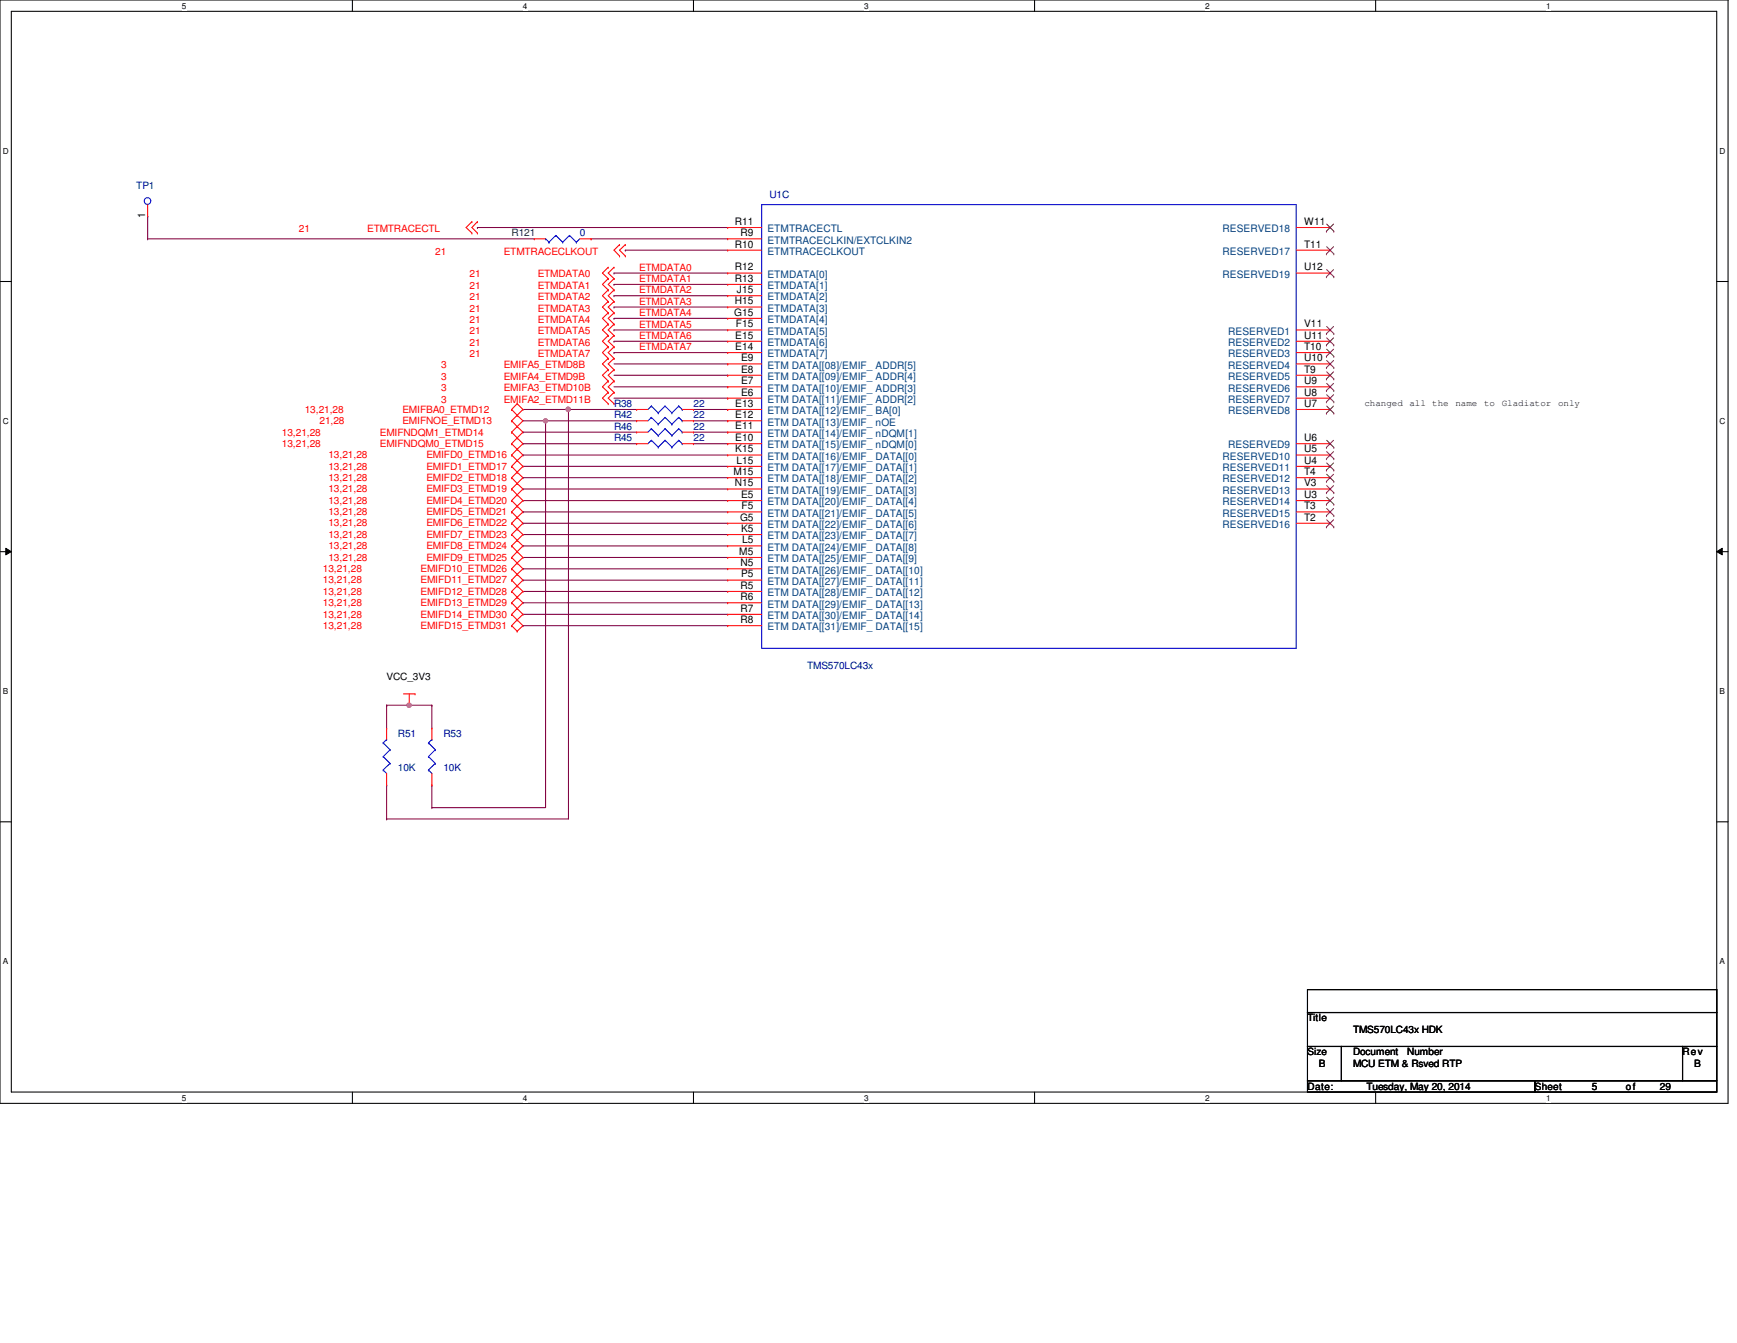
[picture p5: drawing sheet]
<svg xmlns="http://www.w3.org/2000/svg" width="279mm" height="216mm" viewBox="0 0 279 216" stroke-linecap="round" stroke-linejoin="round" font-family="sans-serif">
<path d="M0 0h278v177.4h-278zM1.8 1.8h274.3v173.8h-274.3z" fill="none" stroke="#000" stroke-width=".17"/>
<g fill="#fff">
<path d="M29.3 .2h.7v1.5h-.7z"/>
<path d="M29.3 175.8h.7v1.4h-.7z"/>
</g>
<path d="M56.7 0v1.8M56.7 175.6v1.8" fill="none" stroke="#000" stroke-width=".17"/>
<g fill="#fff">
<path d="M84.1 .2h.7v1.5h-.7z"/>
<path d="M84.1 175.8h.7v1.4h-.7z"/>
</g>
<path d="M111.5 0v1.8M111.5 175.6v1.8" fill="none" stroke="#000" stroke-width=".17"/>
<g fill="#fff">
<path d="M139 .2h.7v1.5h-.7z"/>
<path d="M139 175.8h.7v1.4h-.7z"/>
</g>
<path d="M166.4 0v1.8M166.4 175.6v1.8" fill="none" stroke="#000" stroke-width=".17"/>
<g fill="#fff">
<path d="M193.8 .2h.8v1.5h-.8z"/>
<path d="M193.8 175.8h.8v1.4h-.8z"/>
</g>
<path d="M221.3 0v1.8M221.3 175.6v1.8" fill="none" stroke="#000" stroke-width=".17"/>
<g fill="#fff">
<path d="M248.7 .2h.7v1.5h-.7z"/>
<path d="M248.7 175.8h.7v1.4h-.7z"/>
<path d="M.5 23.5h.9v1.5h-.9z"/>
<path d="M276.6 23.5h.9v1.5h-.9z"/>
<path d="M.5 67h.9v1.5h-.9z"/>
<path d="M276.6 67h.9v1.5h-.9z"/>
</g>
<path d="M0 45.3h1.8M276.1 45.3h1.9" fill="none" stroke="#000" stroke-width=".17"/>
<g fill="#fff">
<path d="M.5 110.4h.8v1.5h-.8z"/>
<path d="M276.6 110.4h.9v1.5h-.9z"/>
</g>
<path d="M0 88.7h1.8M276.1 88.7h1.9" fill="none" stroke="#000" stroke-width=".17"/>
<path d="M.9 88.1l.9 .6-.9 .5zM276.1 88.7l.9-.6v1.1z" fill="#000"/>
<path d="M.9 88.1l.9 .6-.9 .5zM276.1 88.7l.9-.6v1.1z" fill="none" stroke="#000" stroke-width=".16"/>
<g fill="#fff">
<path d="M.5 153.8h.8v1.5h-.8z"/>
<path d="M276.6 153.8h.8v1.5h-.8z"/>
</g>
<path d="M0 132.1h1.8M276.1 132.1h1.9" fill="none" stroke="#000" stroke-width=".17"/>
<g fill="none" stroke="#800040" stroke-width=".17">
<path d="M76.8 36.6h.1M76.8 36.6h40.3M95.1 38.4h.1M95.1 38.4h22M98.8 43.9h.1M98.8 45.7h.1M98.8 47.5h.1M98.8 49.4h.1M98.8 51.2h.1M98.8 53h.1M98.8 54.9h.1M98.8 56.7h.1"/>
<path d="M98.8 43.9h18.3M98.8 45.7h18.3M98.8 47.5h18.3M98.8 49.4h18.3M98.8 51.2h18.3M98.8 53h18.3M98.8 54.9h18.3M98.8 56.7h18.3M100.6 40.2h.1M100.6 40.2h16.5M84.1 73.2h.1M84.1 75h.1"/>
<path d="M84.1 76.8h.1M84.1 78.6h.1M84.1 65.8h.1M84.1 69.5h.1M84.1 71.3h.1M84.1 73.2h33M84.1 75h33M84.1 76.8h33M84.1 78.6h33M84.1 65.8h7.3M84.1 69.5h18.3M84.1 71.3h18.3"/>
<path d="M87.8 67.6h.1M87.8 67.6v62.2h-18.3M111.5 65.8h5.6M111.5 67.6h5.6M111.5 69.5h5.6M111.5 71.3h5.6M117.1 65.8h.1M117.1 67.6h.1M117.1 69.5h.1M117.1 71.3h.1M84.1 80.5h.1M84.1 82.3h.1"/>
<path d="M84.1 84.1h.1M84.1 85.9h.1M84.1 87.8h.1M84.1 89.6h.1M84.1 91.4h.1M84.1 93.3h.1M84.1 95.1h.1M84.1 96.9h.1M84.1 98.8h.1M84.1 80.5h33M84.1 82.3h33M84.1 84.1h33"/>
<path d="M84.1 85.9h33M84.1 87.8h33M84.1 89.6h33M84.1 91.4h33M84.1 93.3h33M84.1 95.1h33M84.1 96.9h33M84.1 98.8h33M84.1 100.6h.1M84.1 100.6h33M69.5 126.2h.1M69.5 129.8h.1"/>
<path d="M69.5 126.2v3.6"/>
</g>
<circle cx="87.8" cy="67.6" r=".34" fill="#f0f"/>
<circle cx="87.8" cy="67.6" r=".34" fill="none" stroke="#f0f" stroke-width=".17"/>
<path d="M87.8 67.6h.1M87.8 67.6h14.6M91.4 65.8h.1M91.4 65.8v65.9h-29.2M62.2 126.2h.1M62.2 131.7h.1M62.2 126.2v5.5" fill="none" stroke="#800040" stroke-width=".17"/>
<circle cx="91.4" cy="65.8" r=".35" fill="#f0f"/>
<circle cx="91.4" cy="65.8" r=".35" fill="none" stroke="#f0f" stroke-width=".17"/>
<path d="M91.4 65.8h.1M91.4 65.8h11M62.2 113.4h.1M62.2 113.4v3.7M65.8 113.4h.1M65.8 113.4h3.7M69.5 113.4h.1M69.5 113.4v3.7" fill="none" stroke="#800040" stroke-width=".17"/>
<circle cx="65.8" cy="113.4" r=".36" fill="#f0f"/>
<circle cx="65.8" cy="113.4" r=".36" fill="none" stroke="#f0f" stroke-width=".17"/>
<g fill="none" stroke="#800040" stroke-width=".17">
<path d="M23.7 34.8h.1M23.7 38.4h.1M23.7 34.8v3.6M23.7 38.4h62.2M98.8 58.5h18.3M117.1 58.5h.1M84.1 67.6h3.7M87.8 67.6h.1M98.8 60.3h18.3M98.8 62.2h18.3M98.8 64h18.3M117.1 60.3h.1"/>
<path d="M117.1 62.2h.1M117.1 64h.1M62.2 113.4h.1M62.2 113.4h3.6"/>
</g>
<g fill="none" stroke="#f00" stroke-width=".17">
<path d="M23.7 34.8h.1M23.7 32.9v1.9M75.9 35.6h.1M75.9 37.5h.1M75.9 35.6l-.9 1 .9 .9M76.8 35.6h.1M76.8 37.5h.1M76.8 35.6l-.9 1 .9 .9M85.9 38.4h.1M85.9 38.4h1.9M93.3 38.4h1.8M95.1 38.4h.1"/>
<path d="M99.7 39.3h.1M99.7 39.3l-.9 .9 .9 .9M100.6 39.3h.1M100.6 39.3l-.9 .9 .9 .9M117.1 38.4h.1M117.1 36.6h.1M117.1 38.4h5.4M117.1 36.6h5.4M208.5 36.6h5.5M214 36.6h.1M97.8 43h.1M97.8 44.8h.1"/>
<path d="M97.8 46.6h.1M97.8 48.5h.1M97.8 50.3h.1M97.8 52.1h.1M97.8 53.9h.1M97.8 55.8h.1M97.8 57.6h.1M97.8 59.4h.1M97.8 43l-.9 .9 .9 .9M97.8 44.8l-.9 .9 .9 .9M97.8 46.6l-.9 .9 .9 1M97.8 48.5l-.9 .9 .9 .9"/>
<path d="M97.8 50.3l-.9 .9 .9 .9M97.8 52.1l-.9 .9 .9 .9M97.8 53.9l-.9 1 .9 .9M97.8 55.8l-.9 .9 .9 .9M97.8 59.4l-.9 .9 .9 1M97.8 57.6l-.9 .9 .9 .9M98.8 43h.1M98.8 44.8h.1M98.8 46.6h.1M98.8 48.5h.1M98.8 50.3h.1M98.8 52.1h.1"/>
<path d="M98.8 53.9h.1M98.8 55.8h.1M98.8 57.6h.1M98.8 59.4h.1M98.8 43l-1 .9 1 .9M98.8 44.8l-1 .9 1 .9M98.8 46.6l-1 .9 1 1M98.8 48.5l-1 .9 1 .9M98.8 50.3l-1 .9 1 .9M98.8 52.1l-1 .9 1 .9M98.8 53.9l-1 1 1 .9M98.8 55.8l-1 .9 1 .9"/>
<path d="M98.8 59.4l-1 .9 1 1M98.8 57.6l-1 .9 1 .9M99.7 41.1h.1M100.6 41.1h.1M117.1 43.9h.1M117.1 45.7h.1M117.1 47.5h.1M117.1 49.4h.1M117.1 51.2h.1M117.1 53h.1M117.1 54.9h.1M117.1 56.7h.1"/>
<path d="M117.1 58.5h.1M117.1 40.2h.1M117.1 43.9h5.4M117.1 45.7h5.4M117.1 47.5h5.4M117.1 49.4h5.4M117.1 51.2h5.4M117.1 53h5.4M117.1 54.9h5.4M117.1 56.7h5.4M117.1 58.5h5.4M117.1 40.2h5.4"/>
<path d="M208.5 43.9h5.5M208.5 53h5.5M208.5 54.9h5.5M208.5 56.7h5.5M208.5 58.5h5.5M208.5 40.2h5.5M214 53h.1M214 54.9h.1M214 56.7h.1M214 58.5h.1M214 40.2h.1M214 43.9h.1"/>
<path d="M82.3 73.2h.1M82.3 75h.1M82.3 76.8h.1M82.3 78.6h.1M82.3 65.8h.1M82.3 67.6h.1M82.3 69.5h.1M82.3 71.3h.1M82.3 71.3l1.8 1.9-.9 .8M82.3 73.2l1.8 1.8-1.8 1.8M82.3 75l.9 .9M82.3 76.8l.9 .9"/>
<path d="M82.3 78.6l.9 .9M82.3 65.8l.9 1M82.3 67.6l.9 1M82.3 69.5l.9 .9M83.2 72.2h.1M83.2 74h.1M83.2 75.9h.1M83.2 77.7h.1M83.2 79.5h.1M83.2 64.9h.1M83.2 66.8h.1M83.2 68.6h.1"/>
<path d="M83.2 70.4h.1M83.2 64.9l.9 .9-1.8 1.8M83.2 66.8l.9 .8-1.8 1.9M83.2 68.6l.9 .9-.9 .9M83.2 72.2l-.9 1M83.2 74l-.9 1M83.2 75.9l.9 .9-1.8 1.8M83.2 77.7l.9 .9-.9 .9M83.2 79.5l.9 1-.9 .9M83.2 79.5l-.9 1M83.2 64.9l-.9 .9M83.2 70.4l.9 .9-.9 .9"/>
<path d="M83.2 70.4l-.9 .9M97.8 63.1h.1M97.8 64.9h.1M97.8 61.3h.1M97.8 63.1l-.9 .9 .9 .9M97.8 61.3l-.9 .9 .9 .9M98.8 63.1h.1M98.8 64.9h.1M98.8 61.3h.1M98.8 63.1l-1 .9 1 .9M98.8 61.3l-1 .9 1 .9M102.4 65.8h.1"/>
<path d="M102.4 67.6h.1M102.4 71.3h.1M102.4 69.5h.1M102.4 65.8h1.8M102.4 67.6h1.8M102.4 69.5h1.8M102.4 71.3h1.8M109.7 65.8h1.8M109.7 67.6h1.8M109.7 69.5h1.8M109.7 71.3h1.8M111.5 65.8h.1"/>
<path d="M111.5 67.6h.1M111.5 71.3h.1M111.5 69.5h.1M117.1 60.3h.1M117.1 62.2h.1M117.1 64h.1M117.1 65.8h.1M117.1 67.6h.1M117.1 69.5h.1M117.1 71.3h.1M117.1 73.2h.1M117.1 75h.1"/>
<path d="M117.1 76.8h.1M117.1 78.6h.1M117.1 65.8h5.4M117.1 60.3h5.4M117.1 62.2h5.4M117.1 64h5.4M117.1 67.6h5.4M117.1 69.5h5.4M117.1 71.3h5.4M117.1 73.2h5.4M117.1 75h5.4M117.1 76.8h5.4"/>
<path d="M117.1 78.6h5.4M208.5 65.8h5.5M208.5 60.3h5.5M208.5 62.2h5.5M208.5 64h5.5M208.5 71.3h5.5M208.5 73.2h5.5M208.5 75h5.5M208.5 76.8h5.5M208.5 78.6h5.5M214 60.3h.1M214 62.2h.1"/>
<path d="M214 64h.1M214 65.8h.1M214 71.3h.1M214 73.2h.1M214 75h.1M214 76.8h.1M214 78.6h.1M82.3 80.5h.1M82.3 82.3h.1M82.3 84.1h.1M82.3 85.9h.1M82.3 87.8h.1"/>
<path d="M82.3 89.6h.1M82.3 91.4h.1M82.3 93.3h.1M82.3 95.1h.1M82.3 96.9h.1M82.3 98.8h.1M82.3 80.5l1.8 1.8-.9 .9M82.3 82.3l1.8 1.8-1.8 1.8M82.3 84.1l.9 .9M82.3 85.9l.9 1M82.3 87.8l.9 .9M82.3 89.6l1.8 1.8-.9 .9"/>
<path d="M82.3 91.4l1.8 1.9-1.8 1.8M82.3 93.3l.9 .9M82.3 95.1l.9 .9M82.3 96.9l.9 .9M82.3 98.8l1.8 1.8-.9 .9M83.2 81.4h.1M83.2 83.2h.1M83.2 85h.1M83.2 86.9h.1M83.2 88.7h.1M83.2 90.5h.1M83.2 92.3h.1"/>
<path d="M83.2 94.2h.1M83.2 96h.1M83.2 97.8h.1M83.2 99.7h.1M83.2 81.4l-.9 .9M83.2 83.2l-.9 .9M83.2 85l.9 .9-1.8 1.9M83.2 86.9l.9 .9-.9 .9M83.2 88.7l.9 .9-.9 .9M83.2 88.7l-.9 .9M83.2 90.5l-.9 .9M83.2 92.3l-.9 1"/>
<path d="M83.2 94.2l.9 .9-1.8 1.8M83.2 96l.9 .9-.9 .9M83.2 97.8l.9 1-.9 .9M83.2 97.8l-.9 1M83.2 99.7l-.9 .9M117.1 80.5h.1M117.1 82.3h.1M117.1 84.1h.1M117.1 85.9h.1M117.1 87.8h.1M117.1 89.6h.1M117.1 91.4h.1"/>
<path d="M117.1 93.3h.1M117.1 95.1h.1M117.1 96.9h.1M117.1 98.8h.1M117.1 80.5h5.4M117.1 82.3h5.4M117.1 84.1h5.4M117.1 85.9h5.4M117.1 87.8h5.4M117.1 89.6h5.4M117.1 91.4h5.4M117.1 93.3h5.4"/>
<path d="M117.1 95.1h5.4M117.1 96.9h5.4M117.1 98.8h5.4M208.5 80.5h5.5M208.5 82.3h5.5M208.5 84.1h5.5M214 80.5h.1M214 82.3h.1M214 84.1h.1M62.2 117.1h.1M62.2 117.1v1.8M64.9 111.5h1.9"/>
<path d="M65.8 113.4h.1M65.8 111.5v1.9M66.8 111.5h.1M69.5 117.1h.1M69.5 117.1v1.8M82.3 100.6h.1M82.3 100.6l.9 .9M83.2 101.5h.1M117.1 100.6h.1M117.1 100.6h5.4M62.2 126.2h.1M62.2 124.3v1.9"/>
<path d="M69.5 126.2h.1M69.5 124.3v1.9"/>
</g>
<path d="M210.3 159.1h65.8v3.7h-65.8zM210.3 162.8h65.8v5.4h-65.8zM210.3 168.2h5.5v5.5h-5.5zM210.3 173.7h36.6v1.9h-36.6zM215.8 168.2h54.8v5.5h-54.8zM246.9 173.7h29.2v1.9h-29.2zM270.6 168.2h5.5v5.5h-5.5z" fill="none" stroke="#000" stroke-width=".17"/>
<g fill="none" stroke="#00f" stroke-width=".17">
<path d="M87.8 38.4h.1M87.8 38.4l.5 .5M88.3 38.9h.1M89.4 37.8h.1M89.4 37.8l1.1 1.1M89.4 37.8l-1.1 1.1M90.5 38.9h.1M91.6 37.8h.1M91.6 37.8l1.1 1.1M91.6 37.8l-1.1 1.1M92.7 38.9h.1M93.3 38.4l-.6 .5"/>
<path d="M122.5 32.9h86v71.3h-86zM104.8 65.3h.1M104.8 67.1h.1M104.8 70.8h.1M104.8 68.9h.1M104.8 65.3l-.6 .5M104.8 65.3l1.1 1.1M104.8 67.1l-.6 .5M104.8 67.1l1.1 1.1M104.8 70.8l-.6 .5M104.8 70.8l1.1 1.1M104.8 68.9l-.6 .6"/>
<path d="M104.8 68.9l1.1 1.1M105.9 66.4h.1M105.9 68.2h.1M105.9 71.9h.1M105.9 70h.1M107 65.3h.1M107 67.1h.1M107 70.8h.1M107 68.9h.1M107 65.3l-1.1 1.1M107 65.3l1.1 1.1M107 67.1l-1.1 1.1"/>
<path d="M107 67.1l1.1 1.1M107 70.8l-1.1 1.1M107 70.8l1.1 1.1M107 68.9l-1.1 1.1M107 68.9l1.1 1.1M108.1 66.4h.1M108.1 68.2h.1M108.1 71.9h.1M108.1 70h.1M109.2 65.3h.1M109.2 67.1h.1M109.2 70.8h.1"/>
<path d="M109.2 68.9h.1M109.2 65.3l-1.1 1.1M109.2 65.3l.5 .5M109.2 67.1l-1.1 1.1M109.2 67.1l.5 .5M109.2 70.8l-1.1 1.1M109.2 70.8l.5 .5M109.2 68.9l-1.1 1.1M109.2 68.9l.5 .6M109.7 65.8h.1M109.7 67.6h.1M109.7 71.3h.1"/>
<path d="M109.7 69.5h.1M61.6 119.4h.1M61.6 119.4l1.1 1.1M62.2 118.9h.1M62.2 118.9l-.6 .5M68.9 119.4h.1M68.9 119.4l1.1 1.1M69.5 118.9h.1M69.5 118.9l-.6 .5M61.6 123.8h.1M61.6 121.6h.1M61.6 123.8l.6 .5"/>
<path d="M61.6 121.6l1.1 1.1M62.7 122.7h.1M62.7 120.5h.1M62.7 122.7l-1.1 1.1M62.7 120.5l-1.1 1.1M68.9 123.8h.1M68.9 121.6h.1M68.9 123.8l.6 .5M68.9 121.6l1.1 1.1M70 122.7h.1M70 120.5h.1M70 122.7l-1.1 1.1"/>
<path d="M70 120.5l-1.1 1.1"/>
<circle cx="23.7" cy="32.3" r=".54"/>
</g>
<g fill="none" stroke="#804000" stroke-width=".16">
<path d="M213.4 37.2h.1M213.4 39.7l1.1 1.1M213.4 36l1.1 1.2M214.5 39.7l-1.1 1.1M214.5 36l-1.1 1.2M214.5 37.2h.1M213.4 53.6h.1M213.4 55.5h.1M213.4 57.3h.1M213.4 59.1h.1M213.4 40.8h.1M213.4 44.5h.1"/>
<path d="M213.4 52.5l1.1 1.1M213.4 54.3l1.1 1.2M213.4 56.1l1.1 1.2M213.4 58l1.1 1.1M213.4 59.8l1.1 1.1M213.4 43.3l1.1 1.2M214.5 52.5l-1.1 1.1M214.5 54.3l-1.1 1.2M214.5 56.1l-1.1 1.2M214.5 58l-1.1 1.1M214.5 59.8l-1.1 1.1M214.5 43.3l-1.1 1.2"/>
<path d="M214.5 53.6h.1M214.5 55.5h.1M214.5 57.3h.1M214.5 59.1h.1M214.5 40.8h.1M214.5 44.5h.1M213.4 60.9h.1M213.4 62.8h.1M213.4 64.6h.1M213.4 66.4h.1M213.4 71.9h.1M213.4 73.7h.1"/>
<path d="M213.4 75.6h.1M213.4 77.4h.1M213.4 79.2h.1M213.4 61.6l1.1 1.2M213.4 63.5l1.1 1.1M213.4 65.3l1.1 1.1M213.4 70.8l1.1 1.1M213.4 72.6l1.1 1.1M213.4 74.4l1.1 1.2M213.4 76.2l1.1 1.2M213.4 78.1l1.1 1.1M213.4 79.9l1.1 1.2"/>
<path d="M214.5 61.6l-1.1 1.2M214.5 63.5l-1.1 1.1M214.5 65.3l-1.1 1.1M214.5 70.8l-1.1 1.1M214.5 72.6l-1.1 1.1M214.5 74.4l-1.1 1.2M214.5 76.2l-1.1 1.2M214.5 78.1l-1.1 1.1M214.5 79.9l-1.1 1.2M214.5 60.9h.1M214.5 62.8h.1M214.5 64.6h.1"/>
<path d="M214.5 66.4h.1M214.5 71.9h.1M214.5 73.7h.1M214.5 75.6h.1M214.5 77.4h.1M214.5 79.2h.1M213.4 81.1h.1M213.4 82.9h.1M213.4 84.7h.1M213.4 81.7l1.1 1.2M213.4 83.6l1.1 1.1M214.5 81.7l-1.1 1.2"/>
<path d="M214.5 83.6l-1.1 1.1M214.5 81.1h.1M214.5 82.9h.1M214.5 84.7h.1"/>
</g>
<circle cx="87.8" cy="67.6" r=".34" fill="#f0f"/>
<circle cx="87.8" cy="67.6" r=".34" fill="none" stroke="#f0f" stroke-width=".17"/>
<circle cx="91.4" cy="65.8" r=".35" fill="#f0f"/>
<circle cx="91.4" cy="65.8" r=".35" fill="none" stroke="#f0f" stroke-width=".17"/>
<circle cx="65.8" cy="113.4" r=".36" fill="#f0f"/>
<circle cx="65.8" cy="113.4" r=".36" fill="none" stroke="#f0f" stroke-width=".17"/>
<g font-size="1.7">
<text x="23.3" y="35.1" transform="rotate(-90 23.3 35.1)">1</text>
<text x="118.2" y="36.2">R11</text>
<text x="118.2" y="39.8">R10</text>
<text x="119.1" y="38">R9</text>
<text x="209.8" y="39.8">T11</text>
<text x="209.8" y="36.2">W11</text>
<text x="118.2" y="43.5">R12</text>
<text x="118.2" y="45.3">R13</text>
<text x="118.5" y="47.1">J15</text>
<text x="209.8" y="43.5">U12</text>
<text x="118.1" y="50.8">G15</text>
<text x="118.2" y="48.9">H15</text>
<text x="118.4" y="52.6">F15</text>
<text x="209.8" y="52.6">V11</text>
<text x="118.3" y="54.4">E15</text>
<text x="118.3" y="56.3">E14</text>
<text x="119.2" y="58.1">E9</text>
<text x="119.2" y="59.9">E8</text>
<text x="209.8" y="54.4">U11</text>
<text x="209.8" y="56.3">T10</text>
<text x="209.8" y="58.1">U10</text>
<text x="209.8" y="59.9">T9</text>
<text x="118.3" y="65.4">E13</text>
<text x="119.2" y="61.8">E7</text>
<text x="119.2" y="63.6">E6</text>
<text x="209.8" y="61.8">U9</text>
<text x="209.8" y="63.6">U8</text>
<text x="209.8" y="65.4">U7</text>
<text x="118.3" y="67.2">E12</text>
<text x="118.3" y="69">E11</text>
<text x="118.3" y="70.9">E10</text>
<text x="209.8" y="70.9">U6</text>
<text x="118" y="76.4">M15</text>
<text x="118.3" y="72.7">K15</text>
<text x="118.4" y="74.5">L15</text>
<text x="209.8" y="72.7">U5</text>
<text x="209.8" y="74.5">U4</text>
<text x="209.8" y="76.4">T4</text>
<text x="118.2" y="78.2">N15</text>
<text x="119" y="83.7">G5</text>
<text x="119.2" y="80.1">E5</text>
<text x="119.3" y="81.9">F5</text>
<text x="209.8" y="78.2">V3</text>
<text x="209.8" y="80.1">U3</text>
<text x="209.8" y="81.9">T3</text>
<text x="209.8" y="83.7">T2</text>
<text x="118.9" y="89.2">M5</text>
<text x="119.2" y="85.5">K5</text>
<text x="119.4" y="87.3">L5</text>
<text x="119.1" y="91">N5</text>
<text x="119.1" y="94.7">R5</text>
<text x="119.2" y="92.8">P5</text>
<text x="119.1" y="96.5">R6</text>
<text x="119.1" y="98.3">R7</text>
<text x="119.1" y="100.2">R8</text>
</g>
<g font-size="1.7" fill="#004080">
<text x="123.4" y="39.2">ETMTRACECLKIN/EXTCLKIN2</text>
<text x="123.4" y="37.3">ETMTRACECTL</text>
<text x="123.4" y="41">ETMTRACECLKOUT</text>
<text x="196.6" y="41">RESERVED17</text>
<text x="196.6" y="37.3">RESERVED18</text>
<text x="123.4" y="44.7">ETMDATA[0]</text>
<text x="123.4" y="46.5">ETMDATA[1]</text>
<text x="196.6" y="44.7">RESERVED19</text>
<text x="123.4" y="48.3">ETMDATA[2]</text>
<text x="123.4" y="50.1">ETMDATA[3]</text>
<text x="123.4" y="51.9">ETMDATA[4]</text>
<text x="123.4" y="53.8">ETMDATA[5]</text>
<text x="197.6" y="53.8">RESERVED1</text>
<text x="123.4" y="55.6">ETMDATA[6]</text>
<text x="123.4" y="57.4">ETMDATA[7]</text>
<text x="123.4" y="59.3">ETM DATA[[08]/EMIF_ ADDR[5]</text>
<text x="197.6" y="55.6">RESERVED2</text>
<text x="197.6" y="57.4">RESERVED3</text>
<text x="197.6" y="59.3">RESERVED4</text>
<text x="123.4" y="61.1">ETM DATA[[09]/EMIF_ ADDR[4]</text>
<text x="123.4" y="62.9">ETM DATA[[10]/EMIF_ ADDR[3]</text>
<text x="123.4" y="64.8">ETM DATA[[11]/EMIF_ ADDR[2]</text>
<text x="197.6" y="61.1">RESERVED5</text>
<text x="197.6" y="62.9">RESERVED6</text>
<text x="197.6" y="64.8">RESERVED7</text>
<text x="123.4" y="66.6">ETM DATA[[12]/EMIF_ BA[0]</text>
<text x="123.4" y="68.4">ETM DATA[[13]/EMIF_ nOE</text>
<text x="123.4" y="70.2">ETM DATA[[14]/EMIF_ nDQM[1]</text>
<text x="197.6" y="66.6">RESERVED8</text>
<text x="123.4" y="72.1">ETM DATA[[15]/EMIF_ nDQM[0]</text>
<text x="123.4" y="73.9">ETM DATA[[16]/EMIF_ DATA[[0]</text>
<text x="123.4" y="75.7">ETM DATA[[17]/EMIF_ DATA[[1]</text>
<text x="123.4" y="77.6">ETM DATA[[18]/EMIF_ DATA[[2]</text>
<text x="196.6" y="73.9">RESERVED10</text>
<text x="196.6" y="75.7">RESERVED11</text>
<text x="196.6" y="77.6">RESERVED12</text>
<text x="197.6" y="72.1">RESERVED9</text>
<text x="123.4" y="79.4">ETM DATA[[19]/EMIF_ DATA[[3]</text>
<text x="123.4" y="81.2">ETM DATA[[20]/EMIF_ DATA[[4]</text>
<text x="123.4" y="83.1">ETM DATA[[21]/EMIF_ DATA[[5]</text>
<text x="196.6" y="79.4">RESERVED13</text>
<text x="196.6" y="81.2">RESERVED14</text>
<text x="196.6" y="83.1">RESERVED15</text>
<text x="123.4" y="84.9">ETM DATA[[22]/EMIF_ DATA[[6]</text>
<text x="123.4" y="86.7">ETM DATA[[23]/EMIF_ DATA[[7]</text>
<text x="123.4" y="88.5">ETM DATA[[24]/EMIF_ DATA[[8]</text>
<text x="196.6" y="84.9">RESERVED16</text>
<text x="123.4" y="90.4">ETM DATA[[25]/EMIF_ DATA[[9]</text>
<text x="123.4" y="92.2">ETM DATA[[26]/EMIF_ DATA[[10]</text>
<text x="123.4" y="94">ETM DATA[[27]/EMIF_ DATA[[11]</text>
<text x="123.4" y="95.8">ETM DATA[[28]/EMIF_ DATA[[12]</text>
<text x="123.4" y="97.7">ETM DATA[[29]/EMIF_ DATA[[13]</text>
<text x="123.4" y="99.5">ETM DATA[[30]/EMIF_ DATA[[14]</text>
<text x="123.4" y="101.3">ETM DATA[[31]/EMIF_ DATA[[15]</text>
</g>
<g font-size="1.6" fill="#000080">
<text x="21.9" y="30.3">TP1</text>
<text x="123.8" y="31.8">U1C</text>
<text x="93.3" y="38">0</text>
<text x="98.8" y="65.4">R38</text>
<text x="111.5" y="65.4">22</text>
<text x="98.8" y="67.3">R42</text>
<text x="98.8" y="70.9">R45</text>
<text x="98.8" y="69.1">R46</text>
<text x="111.5" y="67.3">22</text>
<text x="111.5" y="70.9">22</text>
<text x="111.5" y="69.1">22</text>
<text x="129.8" y="107.5">TMS570LC43x</text>
<text x="64" y="118.5">R51</text>
<text x="71.3" y="118.5">R53</text>
<text x="64" y="124">10K</text>
<text x="71.3" y="124">10K</text>
</g>
<g font-size="1.6" fill="#f00">
<text x="48.1" y="37.3">21</text>
<text x="59.1" y="37.3">ETMTRACECTL</text>
<text x="70" y="40.9">21</text>
<text x="81" y="40.9">ETMTRACECLKOUT</text>
<text x="75.5" y="44.6">21</text>
<text x="75.5" y="46.4">21</text>
<text x="86.5" y="44.6">ETMDATA0</text>
<text x="86.5" y="46.4">ETMDATA1</text>
<text x="102.8" y="43.5">ETMDATA0</text>
<text x="102.8" y="45.3">ETMDATA1</text>
<text x="102.8" y="47.2">ETMDATA2</text>
<text x="75.5" y="48.3">21</text>
<text x="75.5" y="50.1">21</text>
<text x="75.5" y="51.9">21</text>
<text x="75.5" y="53.7">21</text>
<text x="86.5" y="48.3">ETMDATA2</text>
<text x="86.5" y="50.1">ETMDATA3</text>
<text x="86.5" y="51.9">ETMDATA4</text>
<text x="86.5" y="53.7">ETMDATA5</text>
<text x="102.8" y="49">ETMDATA3</text>
<text x="102.8" y="50.8">ETMDATA4</text>
<text x="102.8" y="52.7">ETMDATA5</text>
<text x="71" y="59.2">3</text>
<text x="75.5" y="55.6">21</text>
<text x="75.5" y="57.4">21</text>
<text x="81" y="59.2">EMIFA5_ETMD8B</text>
<text x="86.5" y="55.6">ETMDATA6</text>
<text x="86.5" y="57.4">ETMDATA7</text>
<text x="102.8" y="54.5">ETMDATA6</text>
<text x="102.8" y="56.3">ETMDATA7</text>
<text x="71" y="64.7">3</text>
<text x="71" y="62.9">3</text>
<text x="71" y="61">3</text>
<text x="81" y="64.7">EMIFA2_ETMD11B</text>
<text x="81" y="62.9">EMIFA3_ETMD10B</text>
<text x="81" y="61">EMIFA4_ETMD9B</text>
<text x="45.3" y="70">13,21,28</text>
<text x="45.3" y="71.8">13,21,28</text>
<text x="49" y="66.3">13,21,28</text>
<text x="51.4" y="68.2">21,28</text>
<text x="61.1" y="70">EMIFNDQM1_ETMD14</text>
<text x="61.1" y="71.8">EMIFNDQM0_ETMD15</text>
<text x="64.7" y="66.3">EMIFBA0_ETMD12</text>
<text x="64.7" y="68.2">EMIFNOE_ETMD13</text>
<text x="52.8" y="73.7">13,21,28</text>
<text x="52.8" y="75.5">13,21,28</text>
<text x="52.8" y="77.3">13,21,28</text>
<text x="68.6" y="73.7">EMIFD0_ETMD16</text>
<text x="68.6" y="75.5">EMIFD1_ETMD17</text>
<text x="68.6" y="77.3">EMIFD2_ETMD18</text>
<text x="52.8" y="79.2">13,21,28</text>
<text x="52.8" y="81">13,21,28</text>
<text x="52.8" y="82.8">13,21,28</text>
<text x="68.6" y="79.2">EMIFD3_ETMD19</text>
<text x="68.6" y="81">EMIFD4_ETMD20</text>
<text x="68.6" y="82.8">EMIFD5_ETMD21</text>
<text x="52.8" y="84.6">13,21,28</text>
<text x="52.8" y="86.5">13,21,28</text>
<text x="52.8" y="88.3">13,21,28</text>
<text x="68.6" y="84.6">EMIFD6_ETMD22</text>
<text x="68.6" y="86.5">EMIFD7_ETMD23</text>
<text x="68.6" y="88.3">EMIFD8_ETMD24</text>
<text x="51.9" y="91.9">13,21,28</text>
<text x="51.9" y="93.8">13,21,28</text>
<text x="51.9" y="95.6">13,21,28</text>
<text x="52.8" y="90.1">13,21,28</text>
<text x="67.6" y="91.9">EMIFD10_ETMD26</text>
<text x="67.6" y="93.8">EMIFD11_ETMD27</text>
<text x="67.6" y="95.6">EMIFD12_ETMD28</text>
<text x="68.6" y="90.1">EMIFD9_ETMD25</text>
<text x="51.9" y="97.5">13,21,28</text>
<text x="51.9" y="99.3">13,21,28</text>
<text x="51.9" y="101.1">13,21,28</text>
<text x="67.6" y="97.5">EMIFD13_ETMD29</text>
<text x="67.6" y="99.3">EMIFD14_ETMD30</text>
<text x="67.6" y="101.1">EMIFD15_ETMD31</text>
</g>
<text font-size="1.6" fill="#004040" x="82.3" y="38">R121</text>
<g font-size="1.6">
<text x="62.2" y="109.3">VCC_3V3</text>
<text x="210.3" y="164.2">Title</text>
<text x="217.6" y="166">TMS570LC43x HDK</text>
<text x="210.3" y="169.7">Size</text>
<text x="212.1" y="171.5">B</text>
<text x="217.6" y="169.7">Document</text>
<text x="217.6" y="171.5">MCU ETM &amp; Rsved RTP</text>
<text x="226.4" y="169.7">Number</text>
<text x="270.6" y="169.7">Rev</text>
<text x="272.5" y="171.5">B</text>
<text x="210.3" y="175.2">Date:</text>
<text x="219.8" y="175.2">Tuesday, May 20, 2014</text>
<text x="246.9" y="175.2">Sheet</text>
<text x="256" y="175.2">5</text>
<text x="261.5" y="175.2">of</text>
<text x="267" y="175.2">29</text>
</g>
<g font-size="1.5">
<text x="219.5" y="65.2">changed all the</text>
<text x="234.1" y="65.2">name</text>
<text x="238.7" y="65.2">to</text>
<text x="241.6" y="65.2">Gladiator</text>
<text x="250.6" y="65.2">only</text>
</g>
<g font-size="1.3">
<text x="29.3" y="1.4">5</text>
<text x="84.1" y="1.4">4</text>
<text x="139" y="1.4">3</text>
<text x="193.8" y="1.4">2</text>
<text x="248.7" y="1.4">1</text>
<text x=".5" y="24.7">D</text>
<text x="276.6" y="24.7">D</text>
<text x=".5" y="68.2">C</text>
<text x="276.6" y="68.2">C</text>
<text x=".5" y="111.6">B</text>
<text x="276.6" y="111.6">B</text>
<text x=".5" y="155">A</text>
<text x="276.6" y="155">A</text>
<text x="29.3" y="177">5</text>
<text x="84.1" y="177">4</text>
<text x="139" y="177">3</text>
<text x="193.8" y="177">2</text>
<text x="248.7" y="177">1</text>
</g>
</svg>
